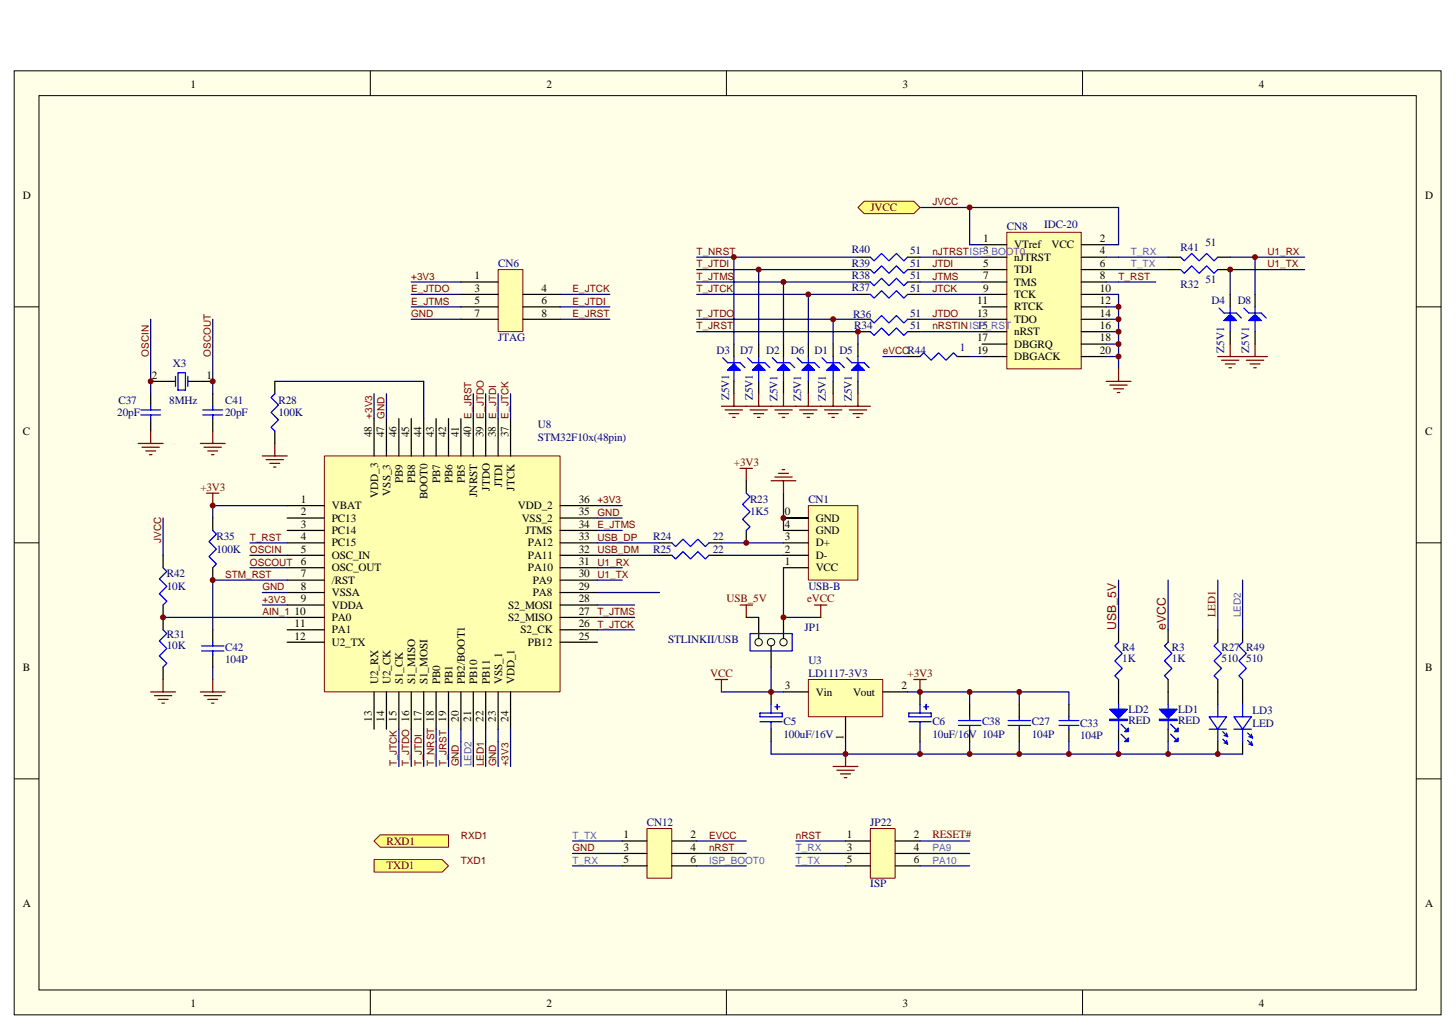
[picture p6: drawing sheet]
<svg xmlns="http://www.w3.org/2000/svg" width="420mm" height="297mm" viewBox="0 0 420 297" stroke-linecap="round" stroke-linejoin="round" font-family="sans-serif">
<path d="M4.1 20.4h411.8v272.3h-411.8z" fill="#ffffe8"/>
<g fill="none" stroke="#000" stroke-width=".29">
<path d="M4.1 20.4h411.8v272.3h-411.8zM11.2 27.6h397.5v257.9h-397.5zM106.9 20.4v7.2M209.6 20.4v7.2M312.4 20.4v7.2M4.1 88.5h7.1M408.7 88.5h7.2M4.1 156.5h7.1M408.7 156.5h7.2M4.1 224.6h7.1M408.7 224.6h7.2M106.9 285.5v7.2"/>
<path d="M209.6 285.5v7.2M312.4 285.5v7.2"/>
</g>
<path d="M222.5 138.6h7.2M223.6 137.6h5M224.7 136.5h2.8M225.7 135.4h.8M226.1 138.6v3.6" fill="none" stroke="#800000" stroke-width=".36"/>
<path d="M190.3 156.5h3.6M204.6 156.5h3.6M190.3 160.1h3.6M204.6 160.1h3.6" fill="none" stroke="#000" stroke-width=".36"/>
<path d="M193.9 156.5l1.1 1.1 2.1-2.1 2.2 2.1 2.1-2.1 2.1 2.1 1.1-1.1M193.9 160.1l1.1 1.1 2.1-2.1 2.2 2.1 2.1-2.1 2.1 2.1 1.1-1.1" fill="none" stroke="#00f" stroke-width=".36"/>
<path d="M47.1 149.4v10.7" fill="none" stroke="#000080" stroke-width=".36"/>
<path d="M233.3 145.8h14.3v21.5h-14.3z" fill="#ffffb0"/>
<path d="M233.3 145.8h14.3v21.5h-14.3z" fill="none" stroke="#800000" stroke-width=".29"/>
<g fill="none" stroke="#000" stroke-width=".36">
<path d="M226.1 156.5h7.2M226.1 153h7.2M226.1 149.4h7.2M47.1 160.1v3.6M47.1 174.5v7.1M226.1 163.7h7.2M226.1 160.1h7.2M47.1 192.4v3.6M222.5 199.5v3.6M265.5 199.5v3.6M222.5 210.3v3.6M265.5 210.3v3.6"/>
<path d="M279.8 203.1v3.6M279.8 210.3v3.6M294.1 203.1v3.6M294.1 210.3v3.6M308.5 203.1v3.6M308.5 210.3v3.6"/>
</g>
<g fill="none" stroke="#00f" stroke-width=".36">
<path d="M47.1 163.7l1 1.1-2.1 2.1 2.1 2.2-2.1 2.1 2.1 2.2-1 1.1M47.1 181.6l1 1.1-2.1 2.1 2.1 2.2-2.1 2.2 2.1 2.1-1 1.1M219.3 205.6h6.4v1.1h-6.4zM219.3 208.2h6.4M222.5 203.1v2.5M222.5 208.2v2.1M223.6 203.8h1.4M224.3 203.1v1.5M262.3 208.2h6.4M262.3 205.6h6.4v1.1h-6.4zM265.5 203.1v2.5M265.5 208.2v2.1"/>
<path d="M266.6 203.8h1.4M267.3 203.1v1.5M276.6 207.8h6.4M276.6 209.2h6.4M279.8 206.7v1.1M279.8 209.2v1.1M290.9 207.8h6.5M290.9 209.2h6.5M294.1 206.7v1.1M294.1 209.2v1.1M305.6 207.8h5.7M305.6 209.2h5.7"/>
<path d="M308.5 206.7v1.1M308.5 209.2v1.1"/>
</g>
<g fill="none" stroke="#800000" stroke-width=".36">
<path d="M235 174.5h3.6M236.8 174.5v3.6M43.5 199.5h7.1M47.1 196v3.5M263.7 196h3.6M265.5 196v3.5M44.6 200.6h5M45.6 201.7h2.9M46.7 202.8h.7M244 217.5v3.5M240.4 221h7.2M241.5 222.1h5"/>
<path d="M242.6 223.2h2.8M243.6 224.3h.8"/>
</g>
<path d="M222.5 199.5h3.6M261.9 199.5h32.2v3.6M279.8 199.5v3.6M279.8 213.9v3.6M294.1 213.9v3.6h-71.6" fill="none" stroke="#000080" stroke-width=".36"/>
<path d="M233.3 196h21.4v10.7h-21.4z" fill="#ffffb0"/>
<path d="M233.3 196h21.4v10.7h-21.4z" fill="none" stroke="#800000" stroke-width=".29"/>
<path d="M215.4 138.6v3.6M215.4 153v3.5M218.9 178.1v6M226.1 178.1v6M222.5 186.3v6.1M226.1 199.5h7.2M254.8 199.5h7.1M244 206.7v7.2" fill="none" stroke="#000" stroke-width=".36"/>
<path d="M226.1 178.1h10.7M222.5 192.4v7.1h-14.3M294.1 199.5h14.4v3.6M222.5 213.9v3.6M244 213.9v3.6M265.5 213.9v3.6M308.5 213.9v3.6h-14.4" fill="none" stroke="#000080" stroke-width=".36"/>
<path d="M215.4 142.2l1 1.1-2.1 2.2 2.1 2.1-2.1 2.2 2.1 2.1-1 1.1M216.4 182.7h12.2v5h-12.2z" fill="none" stroke="#00f" stroke-width=".36"/>
<path d="M213.6 135.1h3.5M215.4 135.1v3.5M213.6 174.5h3.5M215.4 174.5v3.6" fill="none" stroke="#800000" stroke-width=".36"/>
<g fill="none" stroke="#000" stroke-width=".29">
<circle cx="218.9" cy="185.2" r="1.07"/>
<circle cx="222.5" cy="185.2" r="1.07"/>
<circle cx="226.1" cy="185.2" r="1.06"/>
</g>
<path d="M93.6 131.5h68v68h-68z" fill="#ffffb0"/>
<path d="M93.6 131.5h68v68h-68z" fill="none" stroke="#800000" stroke-width=".29"/>
<g fill="none" stroke="#000" stroke-width=".36">
<path d="M43.5 113.6v3.6M43.5 110h7.1M54.2 110h7.2M61.4 113.6v3.6M43.5 120.7v3.6M61.4 120.7v3.6M107.9 120.7v10.8M111.5 120.7v10.8M115.1 120.7v10.8M118.7 120.7v10.8M122.3 120.7v10.8M125.8 120.7v10.8"/>
<path d="M129.4 120.7v10.8M133 120.7v10.8M136.6 120.7v10.8M140.2 120.7v10.8M143.8 120.7v10.8M147.3 120.7v10.8M82.9 145.8h10.7M82.9 149.4h10.7M82.9 153h10.7M82.9 156.5h10.7M161.6 145.8h10.8M161.6 149.4h10.8"/>
<path d="M161.6 153h10.8M161.6 156.5h10.8M82.9 160.1h10.7M82.9 163.7h10.7M82.9 167.3h10.7M82.9 170.9h10.7M82.9 174.5h10.7M82.9 178.1h10.7M161.6 160.1h10.8M161.6 163.7h10.8M161.6 167.3h10.8M161.6 170.9h10.8"/>
<path d="M161.6 174.5h10.8M161.6 178.1h10.8M82.9 181.6h10.7M82.9 185.2h10.7M107.9 199.5v10.8M111.5 199.5v10.8M115.1 199.5v10.8M118.7 199.5v10.8M122.3 199.5v10.8M125.8 199.5v10.8M129.4 199.5v10.8M133 199.5v10.8"/>
<path d="M136.6 199.5v10.8M140.2 199.5v10.8M143.8 199.5v10.8M147.3 199.5v10.8M161.6 181.6h10.8M161.6 185.2h10.8"/>
</g>
<g fill="none" stroke="#800000" stroke-width=".36">
<path d="M39.9 127.9h7.2M41 129h5M42 130h2.9M43.1 131.1h.7M43.5 124.3v3.6M57.8 127.9h7.2M58.9 129h5M60 130h2.8M61 131.1h.8M61.4 124.3v3.6M75.7 131.5h7.2M76.8 132.5h5"/>
<path d="M77.9 133.6h2.8M78.9 134.7h.7M79.3 127.9v3.6M59.6 142.2h3.6M61.4 142.2v3.6M57.8 199.5h7.2M61.4 196v3.5M58.9 200.6h5M60 201.7h2.8M61 202.8h.8"/>
</g>
<path d="M40.6 118.2h5.7M40.6 119.7h5.7M43.5 117.2v1M43.5 119.7v1M50.6 108.5v2.9M51.4 107.5h2.1v5h-2.1zM54.2 108.5v2.9M58.5 118.2h5.8M58.5 119.7h5.8M61.4 117.2v1M61.4 119.7v1" fill="none" stroke="#00f" stroke-width=".36"/>
<g fill="none" stroke="#000080" stroke-width=".36">
<path d="M43.5 92.1v21.5M61.4 92.1v21.5M118.7 84.9h14.3M118.7 88.5h14.3M161.6 84.9h14.4M161.6 88.5h14.4M161.6 92.1h14.4M107.9 113.6v7.1M111.5 113.6v7.1M136.6 113.6v7.1M140.2 113.6v7.1M143.8 113.6v7.1"/>
<path d="M147.3 113.6v7.1M172.4 156.5h17.9M172.4 153h7.1M172.4 145.8h7.1M172.4 149.4h7.1M72.1 160.1h10.8M72.1 163.7h10.8M75.7 174.5h7.2M75.7 170.9h7.2M82.9 167.3h-21.5v14.3M172.4 178.1h10.7M172.4 174.5h10.7"/>
<path d="M172.4 160.1h17.9M172.4 163.7h7.1M172.4 167.3h7.1M172.4 181.6h10.7M115.1 213.9v7.1M118.7 213.9v7.1M122.3 213.9v7.1M125.8 213.9v7.1M129.4 213.9v7.1M133 213.9v7.1M136.6 213.9v7.1M140.2 213.9v7.1"/>
<path d="M143.8 213.9v7.1M147.3 213.9v7.1"/>
</g>
<path d="M290.6 67h21.4v39.4h-21.4z" fill="#ffffb0"/>
<path d="M290.5 67h21.5v39.4h-21.5z" fill="none" stroke="#800000" stroke-width=".29"/>
<g fill="none" stroke="#000" stroke-width=".36">
<path d="M283.4 70.6h7.1M283.4 74.2h7.1M283.4 77.7h7.1M312 70.6h7.2M312 74.2h7.2M312 77.7h7.2M283.4 81.3h7.1M283.4 84.9h7.1M283.4 88.5h7.1M283.4 92.1h7.1M283.4 95.7h7.1M283.4 99.2h7.1"/>
<path d="M312 81.3h7.2M312 84.9h7.2M312 88.5h7.2M312 92.1h7.2M312 95.7h7.2M312 99.2h7.2M283.4 102.8h7.1M312 102.8h7.2"/>
</g>
<g fill="none" stroke="#000080" stroke-width=".36">
<path d="M265.5 59.8h57.3v10.8h-3.6M279.8 59.8v10.8h3.6M265.5 74.2h17.9M265.5 77.7h17.9M319.2 74.2h3.6M319.2 77.7h3.6M265.5 81.3h17.9M265.5 84.9h17.9M265.5 92.1h17.9M265.5 95.7h17.9M319.2 84.9h3.6v21.5M319.2 81.3h3.6"/>
<path d="M319.2 88.5h3.6M319.2 92.1h3.6M319.2 95.7h3.6M319.2 99.2h3.6M279.8 102.8h3.6M319.2 102.8h3.6"/>
</g>
<path d="M319.2 110h7.2M320.3 111.1h5M321.3 112.1h2.9M322.4 113.2h.7M322.8 106.4v3.6" fill="none" stroke="#800000" stroke-width=".36"/>
<path d="M249.4 58h14.3l1.8 1.8-1.8 1.8h-14.3l-1.8-1.8z" fill-rule="evenodd" fill="#ffff80" stroke="#800000" stroke-width=".29"/>
<g fill="none" stroke="#000080" stroke-width=".36">
<path d="M201 77.7h46.6M201 74.2h46.6M211.8 74.2v25M218.9 77.7v21.5M322.8 77.7h14.3M322.8 74.2h14.3M355 74.2h21.5M362.2 74.2v10.7M376.5 77.7h-21.5v7.2M118.7 92.1h14.3M118.7 81.3h14.3M201 95.7h46.6v3.5"/>
<path d="M201 92.1h46.6M201 84.9h46.6M201 81.3h46.6M226.1 81.3v17.9M233.3 84.9v14.3M240.4 92.1v7.1M322.8 81.3h10.7M122.3 110v10.7M254.8 102.8h7.1M82.9 145.8h-21.5v3.6M47.1 178.1h35.8M115.1 210.3v3.6"/>
<path d="M118.7 210.3v3.6M122.3 210.3v3.6M125.8 210.3v3.6M129.4 210.3v3.6M133 210.3v3.6M136.6 210.3v3.6M140.2 210.3v3.6M143.8 210.3v3.6M147.3 210.3v3.6"/>
</g>
<g fill="none" stroke="#00f" stroke-width=".36">
<path d="M251.2 77.7l1 1.1 2.2-2.1 2.1 2.1 2.2-2.1 2.1 2.1 1.1-1.1M251.2 74.2l1 1 2.2-2.1 2.1 2.1 2.2-2.1 2.1 2.1 1.1-1M340.7 77.7l1 1.1 2.2-2.1 2.1 2.1 2.2-2.1 2.1 2.1 1.1-1.1M340.7 74.2l1 1 2.2-2.1 2.1 2.1 2.2-2.1 2.1 2.1 1.1-1M251.2 95.7l1 1 2.2-2.1 2.1 2.1 2.2-2.1 2.1 2.1 1.1-1M251.2 92.1l1 1.1 2.2-2.2 2.1 2.2 2.2-2.2 2.1 2.2 1.1-1.1M251.2 84.9l1 1.1 2.2-2.2 2.1 2.2 2.2-2.2 2.1 2.2 1.1-1.1M251.2 81.3l1 1.1 2.2-2.2 2.1 2.2 2.2-2.2 2.1 2.2 1.1-1.1M351.8 88.8l1.4 1.5h3.6l1.4 1.4M353.6 92.1h2.8M353.9 92.4v-.7h2.2v.7M354.3 92.4v-1h1.4v1"/>
<path d="M354.6 91l-1.4 1.4h3.6l-1.4-1.4M354.6 91h.8M354.6 91v1.4M355 88.5v7.2M355.4 91v1.4M358.9 88.8l1.5 1.5h3.5l1.5 1.4M360.7 92.1h2.9M361.1 92.4v-.7h2.1v.7M361.5 92.4v-1h1.4v1M361.8 91h.7M361.8 91l-1.4 1.4h3.5l-1.4-1.4M361.8 91v1.4"/>
<path d="M362.2 88.5v7.2M362.5 91v1.4M79.3 113.6l-1.1 1 2.2 2.2-2.2 2.1 2.2 2.2-2.2 2.1 1.1 1.1M208.5 103.2l1.5 1.4h3.6l1.4 1.4M210.3 106.4h2.9M210.7 106.8v-.8h2.1v.8M211.1 106.8v-1.1h1.4v1.1M211.4 105.3h.7M211.4 105.3l-1.4 1.5h3.6l-1.5-1.5M211.4 105.3v1.5M211.8 102.8v7.2M212.1 105.3v1.5"/>
<path d="M215.7 103.2l1.4 1.4h3.6l1.5 1.4M217.5 106.4h2.9M217.9 106.8v-.8h2.1v.8M218.2 106.8v-1.1h1.5v1.1M218.6 105.3h.7M218.6 105.3l-1.5 1.5h3.6l-1.4-1.5M218.6 105.3v1.5M218.9 102.8v7.2M219.3 105.3v1.5M222.9 103.2l1.4 1.4h3.6l1.4 1.4M224.7 106.4h2.8M225 106.8v-.8h2.2v.8"/>
<path d="M225.4 106.8v-1.1h1.4v1.1M225.7 105.3h.8M225.7 105.3l-1.4 1.5h3.6l-1.4-1.5M225.7 105.3v1.5M226.1 102.8v7.2M226.5 105.3v1.5M230 103.2l1.5 1.4h3.5l1.5 1.4M231.8 106.4h2.9M232.2 106.8v-.8h2.1v.8M232.5 106.8v-1.1h1.5v1.1M232.9 105.3h.7M232.9 105.3l-1.4 1.5h3.5l-1.4-1.5"/>
<path d="M232.9 105.3v1.5M233.3 102.8v7.2M233.6 105.3v1.5M237.2 103.2l1.4 1.4h3.6l1.4 1.4M239 106.4h2.9M239.3 106.8v-.8h2.2v.8M239.7 106.8v-1.1h1.4v1.1M240.1 105.3h.7M240.1 105.3l-1.5 1.5h3.6l-1.4-1.5M240.1 105.3v1.5M240.4 102.8v7.2M240.8 105.3v1.5"/>
<path d="M244.4 103.2l1.4 1.4h3.6l1.4 1.4M246.2 106.4h2.8M246.5 106.8v-.8h2.2v.8M246.9 106.8v-1.1h1.4v1.1M247.2 105.3l-1.4 1.5h3.6l-1.5-1.5M247.2 105.3h.7M247.2 105.3v1.5M247.6 102.8v7.2M247.9 105.3v1.5M265.5 102.8l1.1-1.1 2.1 2.2 2.2-2.2 2.1 2.2 2.2-2.2 1 1.1M61.4 153l1.1 1.1-2.2 2.1 2.2 2.1-2.2 2.2 2.2 2.1-1.1 1.1M58.2 186.3h6.4"/>
<path d="M58.2 187.7h6.4M61.4 185.2v1.1M61.4 187.7v1.1M337.1 185.2l-1.1 1.1 2.2 2.1-2.2 2.2 2.2 2.1-2.2 2.2 1.1 1.1M351.4 185.2l-1.1 1.1 2.2 2.1-2.2 2.2 2.2 2.1-2.2 2.2 1.1 1.1M334.6 207.4h5v.4h-5zM335 204.9h4.2M335.3 204.6v.7h3.6v-.7M335.7 204.6v1h2.8v-1M336 204.6v1.4h2.2v-1.4M336.4 204.6v1.8h1.4v-1.8M336.7 204.6v2.1"/>
<path d="M336.7 207.4v.4M336.7 206.7l-2.1-2.1h5l-2.2 2.1M336.7 206.7h.7M337.1 203.1v7.2M337.4 204.6v2.1M337.4 207.4v.4M337.8 208.9l1.4 1.4M337.8 211.7l1.4 1.5"/>
</g>
<g fill="none" stroke="#000" stroke-width=".36">
<path d="M247.6 77.7h3.6M247.6 74.2h3.6M261.9 77.7h3.6M261.9 74.2h3.6M337.1 77.7h3.6M337.1 74.2h3.6M351.4 77.7h3.6M351.4 74.2h3.6M211.8 99.2v3.6M218.9 99.2v3.6M226.1 99.2v3.6M233.3 99.2v3.6"/>
<path d="M240.4 99.2v3.6M247.6 99.2v3.6M247.6 95.7h3.6M247.6 92.1h3.6M247.6 84.9h3.6M247.6 81.3h3.6M261.9 95.7h3.6M261.9 92.1h3.6M261.9 84.9h3.6M261.9 81.3h3.6M355 84.9v3.6M355 95.7v3.5"/>
<path d="M362.2 84.9v3.6M362.2 95.7v3.5M79.3 110v3.6M211.8 110v3.6M218.9 110v3.6M226.1 110v3.6M233.3 110v3.6M240.4 110v3.6M247.6 110v3.6M261.9 102.8h3.6M276.2 102.8h3.6M79.3 124.3v3.6"/>
<path d="M61.4 149.4v3.6M61.4 163.7v3.6M61.4 181.6v3.6M61.4 188.8v3.6M337.1 181.6v3.6M337.1 196v7.1M351.4 181.6v3.6M351.4 196v3.5M337.1 210.3v3.6"/>
</g>
<g fill="none" stroke="#800000" stroke-width=".36">
<path d="M355 99.2v3.6M362.2 99.2v3.6M208.2 117.2h43M209.3 118.2h5M210.3 119.3h2.9M211.8 113.6v3.6M216.4 118.2h5M217.5 119.3h2.9M218.9 113.6v3.6M223.6 118.2h5M224.7 119.3h2.8M226.1 113.6v3.6"/>
<path d="M230.7 118.2h5.1M231.8 119.3h2.9M233.3 113.6v3.6M237.9 118.2h5M239 119.3h2.9M240.4 113.6v3.6M245.1 118.2h5M246.2 119.3h2.8M247.6 113.6v3.6M351.4 102.8h14.3M352.5 103.9h5M353.6 105h2.8"/>
<path d="M354.6 106h.8M359.7 103.9h5M360.7 105h2.9M361.8 106h.7M211.4 120.4h.7M218.6 120.4h.7M225.7 120.4h.8M232.9 120.4h.7M240.1 120.4h.7M247.2 120.4h.7"/>
</g>
<g fill="#00f" stroke="#00f" stroke-width=".36">
<path d="M340 209.9v1.1h-1.1z"/>
<path d="M338.9 213.9l1.1-1.1v1.1z"/>
</g>
<path d="M143.8 77.8h7.1v17.8h-7.1z" fill="#ffffb0"/>
<path d="M143.8 77.7h7.1v17.9h-7.1z" fill="none" stroke="#800000" stroke-width=".29"/>
<path d="M133 81.3h10.8M133 84.9h10.8M133 88.5h10.8M133 92.1h10.8M150.9 84.9h10.7M150.9 88.5h10.7M150.9 92.1h10.7M322.8 181.6v3.6M322.8 196v7.1M322.8 210.3v3.6" fill="none" stroke="#000" stroke-width=".36"/>
<g fill="none" stroke="#000080" stroke-width=".36">
<path d="M79.3 110h43M72.1 156.5h10.8M208.2 156.5h17.9M226.1 142.2v10.8M172.4 170.9h17.9M208.2 160.1h17.9M215.4 178.1h3.5M226.1 163.7v14.4M322.8 167.3v14.3M337.1 167.3v14.3M351.4 167.3v14.3M61.4 192.4v3.6"/>
<path d="M308.5 217.5h42.9M322.8 213.9v3.6M337.1 213.9v3.6M165.2 246.1h14.3M165.2 242.5h14.3M165.2 249.7h14.3M201 246.1h14.4M201 242.5h14.4M201 249.7h14.4"/>
</g>
<path d="M206.4 196h3.6M208.2 196v3.5" fill="none" stroke="#800000" stroke-width=".36"/>
<g fill="#800000" stroke="#800000" stroke-width=".29">
<circle cx="322.8" cy="88.5" r=".71"/>
<circle cx="322.8" cy="92.1" r=".71"/>
<circle cx="322.8" cy="95.6" r=".71"/>
<circle cx="322.8" cy="99.2" r=".71"/>
<circle cx="322.8" cy="102.8" r=".71"/>
<circle cx="279.8" cy="59.8" r=".71"/>
<circle cx="218.9" cy="77.7" r=".71"/>
<circle cx="226.1" cy="81.3" r=".71"/>
<circle cx="233.2" cy="84.9" r=".7"/>
<circle cx="240.4" cy="92.1" r=".71"/>
<circle cx="362.1" cy="74.1" r=".7"/>
<circle cx="294.1" cy="199.5" r=".7"/>
<circle cx="294.1" cy="217.4" r=".7"/>
<circle cx="279.8" cy="199.5" r=".71"/>
<circle cx="279.8" cy="217.4" r=".71"/>
<circle cx="244" cy="217.4" r=".71"/>
<circle cx="265.5" cy="217.4" r=".71"/>
<circle cx="61.4" cy="145.8" r=".71"/>
</g>
<g fill="none" stroke="#00f" stroke-width=".36">
<path d="M322.8 185.2l-1.1 1.1 2.1 2.1-2.1 2.2 2.1 2.1-2.1 2.2 1.1 1.1M320.3 207.4h5v.4h-5zM320.6 204.9h4.3M321 204.6v.7h3.6v-.7M321.3 204.6v1h2.9v-1M321.7 204.6v1.4h2.1v-1.4M322.1 204.6v1.8h1.4v-1.8M322.4 204.6v2.1M322.4 207.4v.4M322.4 206.7l-2.1-2.1h5l-2.2 2.1M322.4 206.7h.7M322.8 203.1v7.2"/>
<path d="M323.1 204.6v2.1M323.1 207.4v.4M323.5 208.9l1.4 1.4M323.5 211.7l1.4 1.5"/>
</g>
<g fill="#00f" stroke="#00f" stroke-width=".36">
<path d="M325.6 209.9v1.1h-1z"/>
<path d="M324.6 213.9l1-1.1v1.1z"/>
</g>
<path d="M186.7 239h7.2v14.3h-7.2z" fill="#ffffb0"/>
<path d="M186.7 239h7.2v14.3h-7.2z" fill="none" stroke="#800000" stroke-width=".29"/>
<path d="M179.5 242.5h7.2M179.5 246.1h7.2M179.5 249.7h7.2M193.9 242.5h7.1M193.9 246.1h7.1M193.9 249.7h7.1" fill="none" stroke="#000" stroke-width=".36"/>
<g fill="#ffff80" stroke="#800000" stroke-width=".29">
<path d="M107.9 242.5l1.8-1.8h19.7v3.6h-19.7z" fill-rule="evenodd"/>
<path d="M107.9 247.9h19.7l1.8 1.8-1.8 1.8h-19.7z" fill-rule="evenodd"/>
</g>
<path d="M251.2 239h7.1v14.3h-7.1z" fill="#ffffb0"/>
<path d="M251.2 239h7.1v14.3h-7.1z" fill="none" stroke="#800000" stroke-width=".29"/>
<path d="M351.4 199.5v3.6M358.6 181.6v3.6M358.6 196v7.1M351.4 213.9v3.6M358.6 213.9v3.6M244 242.5h7.2M244 246.1h7.2M244 249.7h7.2M258.3 242.5h7.2M258.3 246.1h7.2M258.3 249.7h7.2" fill="none" stroke="#000" stroke-width=".36"/>
<path d="M358.6 167.3v14.3M351.4 217.5h7.2M229.7 249.7h14.3M229.7 246.1h14.3M229.7 242.5h14.3M265.5 249.7h14.3M265.5 246.1h14.3M265.5 242.5h14.3" fill="none" stroke="#000080" stroke-width=".36"/>
<g fill="#800000" stroke="#800000" stroke-width=".29">
<circle cx="211.8" cy="74.1" r=".7"/>
<circle cx="308.4" cy="217.4" r=".71"/>
<circle cx="337.1" cy="217.4" r=".7"/>
<circle cx="322.8" cy="217.4" r=".71"/>
<circle cx="226.1" cy="149.4" r=".71"/>
<circle cx="47" cy="178" r=".71"/>
<circle cx="222.5" cy="199.5" r=".71"/>
<circle cx="265.5" cy="199.5" r=".71"/>
<circle cx="215.3" cy="156.5" r=".71"/>
<circle cx="226.1" cy="178" r=".71"/>
<circle cx="61.4" cy="110" r=".71"/>
<circle cx="43.5" cy="110" r=".71"/>
<circle cx="247.6" cy="95.6" r=".71"/>
<circle cx="355" cy="77.7" r=".71"/>
<circle cx="61.4" cy="167.3" r=".71"/>
<circle cx="351.4" cy="217.4" r=".71"/>
</g>
<g fill="none" stroke="#00f" stroke-width=".36">
<path d="M358.6 185.2l-1.1 1.1 2.2 2.1-2.2 2.2 2.2 2.1-2.2 2.2 1.1 1.1M348.9 206.7h5l-2.5 3.6zM348.9 210.3h5M351.4 203.1v3.6M351.4 210.3v3.6M352.9 211l1.4 1.4M352.9 213.2l1.4 1.4M353.9 211.4l.4 1-1.1-.3M353.9 213.5l.4 1.1-1.1-.4M356.1 206.7h5l-2.5 3.6zM356.1 210.3h5M358.6 203.1v3.6"/>
<path d="M358.6 210.3v3.6M360 211.4l1.5 1.4M360 213.5l1.5 1.4M361.1 211.7l.4 1.1-1.1-.4M361.1 213.9l.4 1-1.1-.3"/>
</g>
<g font-size="3.5" fill="#800000">
<text x="322.1" y="181.6" transform="rotate(-90 322.1 181.6)">USB_5V</text>
<text x="336.4" y="181.6" transform="rotate(-90 336.4 181.6)">eVCC</text>
</g>
<g font-size="3.2">
<text x="54.9" y="25.4">1</text>
<text x="157.7" y="25.4">2</text>
<text x="260.5" y="25.4">3</text>
<text x="363.2" y="25.4">4</text>
<text x="6.6" y="57.3">D</text>
<text x="411.2" y="57.3">D</text>
<text x="283.7" y="69.8">1</text>
<text x="292.7" y="71.6">VTref</text>
<text x="303.4" y="71.6">VCC</text>
<text x="317.4" y="69.8">2</text>
<text x="283.7" y="73.4">3</text>
<text x="283.7" y="77">5</text>
<text x="292.7" y="75.2">nJTRST</text>
<text x="317.4" y="73.4">4</text>
<text x="317.4" y="77">6</text>
<text x="136.9" y="80.6">1</text>
<text x="283.7" y="80.6">7</text>
<text x="292.7" y="78.8">TDI</text>
<text x="292.7" y="82.3">TMS</text>
<text x="317.4" y="80.6">8</text>
<text x="136.9" y="84.1">3</text>
<text x="136.9" y="87.7">5</text>
<text x="156.3" y="84.1">4</text>
<text x="156.3" y="87.7">6</text>
<text x="281.9" y="87.7">11</text>
<text x="283.7" y="84.1">9</text>
<text x="292.7" y="85.9">TCK</text>
<text x="292.7" y="89.5">RTCK</text>
<text x="317.4" y="84.1">10</text>
<text x="317.4" y="87.7">12</text>
<text x="136.9" y="91.3">7</text>
<text x="156.3" y="91.3">8</text>
<text x="281.9" y="91.3">13</text>
<text x="281.9" y="94.9">15</text>
<text x="292.7" y="93.1">TDO</text>
<text x="317.4" y="91.3">14</text>
<text x="317.4" y="94.9">16</text>
<text x="281.9" y="98.5">17</text>
<text x="292.7" y="96.7">nRST</text>
<text x="292.7" y="100.3">DBGRQ</text>
<text x="317.4" y="98.5">18</text>
<text x="281.9" y="102">19</text>
<text x="292.7" y="103.8">DBGACK</text>
<text x="317.4" y="102">20</text>
<text x="43.8" y="109.2">2</text>
<text x="59.6" y="109.2">1</text>
<text x="6.6" y="125.3">C</text>
<text x="411.2" y="125.3">C</text>
<text x="107.3" y="126.1" transform="rotate(-90 107.3 126.1)">48</text>
<text x="110.9" y="126.1" transform="rotate(-90 110.9 126.1)">47</text>
<text x="114.5" y="126.1" transform="rotate(-90 114.5 126.1)">46</text>
<text x="118" y="126.1" transform="rotate(-90 118 126.1)">45</text>
<text x="121.6" y="126.1" transform="rotate(-90 121.6 126.1)">44</text>
<text x="125.2" y="126.1" transform="rotate(-90 125.2 126.1)">43</text>
<text x="128.8" y="126.1" transform="rotate(-90 128.8 126.1)">42</text>
<text x="132.4" y="126.1" transform="rotate(-90 132.4 126.1)">41</text>
<text x="135.9" y="126.1" transform="rotate(-90 135.9 126.1)">40</text>
<text x="139.5" y="126.1" transform="rotate(-90 139.5 126.1)">39</text>
<text x="143.1" y="126.1" transform="rotate(-90 143.1 126.1)">38</text>
<text x="146.7" y="126.1" transform="rotate(-90 146.7 126.1)">37</text>
<text x="109.1" y="143.7" transform="rotate(-90 109.1 143.7)">VDD_3</text>
<text x="112.7" y="142.9" transform="rotate(-90 112.7 142.9)">VSS_3</text>
<text x="116.3" y="139.4" transform="rotate(-90 116.3 139.4)">PB9</text>
<text x="119.8" y="139.4" transform="rotate(-90 119.8 139.4)">PB8</text>
<text x="127" y="139.4" transform="rotate(-90 127 139.4)">PB7</text>
<text x="130.6" y="139.4" transform="rotate(-90 130.6 139.4)">PB6</text>
<text x="134.1" y="139.4" transform="rotate(-90 134.1 139.4)">PB5</text>
<text x="137.7" y="143.3" transform="rotate(-90 137.7 143.3)">JNRST</text>
<text x="141.3" y="141.5" transform="rotate(-90 141.3 141.5)">JTDO</text>
<text x="144.9" y="140.4" transform="rotate(-90 144.9 140.4)">JTDI</text>
<text x="148.5" y="141.5" transform="rotate(-90 148.5 141.5)">JTCK</text>
<text x="86.8" y="145">1</text>
<text x="86.8" y="148.6">2</text>
<text x="95.8" y="146.8">VBAT</text>
<text x="123.4" y="144" transform="rotate(-90 123.4 144)">BOOT0</text>
<text x="149.5" y="146.8">VDD_2</text>
<text x="167" y="148.6">35</text>
<text x="167" y="145">36</text>
<text x="226.5" y="148.6">0</text>
<text x="86.8" y="152.2">3</text>
<text x="86.8" y="155.8">4</text>
<text x="95.8" y="150.4">PC13</text>
<text x="95.8" y="154">PC14</text>
<text x="150.5" y="150.4">VSS_2</text>
<text x="151.6" y="154">JTMS</text>
<text x="167" y="155.8">33</text>
<text x="167" y="152.2">34</text>
<text x="226.5" y="155.8">3</text>
<text x="226.5" y="152.2">4</text>
<text x="235.4" y="154">GND</text>
<text x="235.4" y="150.4">GND</text>
<text x="86.8" y="159.4">5</text>
<text x="95.8" y="157.6">PC15</text>
<text x="95.8" y="161.2">OSC_IN</text>
<text x="152.3" y="161.2">PA11</text>
<text x="152.3" y="157.6">PA12</text>
<text x="167" y="159.4">32</text>
<text x="226.5" y="159.4">2</text>
<text x="235.4" y="161.2">D-</text>
<text x="235.4" y="157.6">D+</text>
<text x="86.8" y="163">6</text>
<text x="86.8" y="166.5">7</text>
<text x="95.8" y="164.7">OSC_OUT</text>
<text x="152.3" y="164.7">PA10</text>
<text x="167" y="166.5">30</text>
<text x="167" y="163">31</text>
<text x="226.5" y="163">1</text>
<text x="235.4" y="164.7">VCC</text>
<text x="86.8" y="170.1">8</text>
<text x="86.8" y="173.7">9</text>
<text x="95.8" y="168.3">/RST</text>
<text x="95.8" y="171.9">VSSA</text>
<text x="153.8" y="171.9">PA8</text>
<text x="153.8" y="168.3">PA9</text>
<text x="167" y="170.1">29</text>
<text x="167" y="173.7">28</text>
<text x="85" y="177.3">10</text>
<text x="95.8" y="175.5">VDDA</text>
<text x="95.8" y="179.1">PA0</text>
<text x="146.6" y="179.1">S2_MISO</text>
<text x="146.6" y="175.5">S2_MOSI</text>
<text x="167" y="177.3">27</text>
<text x="85" y="180.9">11</text>
<text x="85" y="184.4">12</text>
<text x="95.8" y="182.6">PA1</text>
<text x="150.2" y="182.6">S2_CK</text>
<text x="167" y="184.4">25</text>
<text x="167" y="180.9">26</text>
<text x="95.8" y="186.2">U2_TX</text>
<text x="152.3" y="186.2">PB12</text>
<text x="6.6" y="193.4">B</text>
<text x="109.1" y="197.4" transform="rotate(-90 109.1 197.4)">U2_RX</text>
<text x="112.7" y="197.4" transform="rotate(-90 112.7 197.4)">U2_CK</text>
<text x="116.3" y="197.4" transform="rotate(-90 116.3 197.4)">S1_CK</text>
<text x="119.8" y="197.4" transform="rotate(-90 119.8 197.4)">S1_MISO</text>
<text x="123.4" y="197.4" transform="rotate(-90 123.4 197.4)">S1_MOSI</text>
<text x="127" y="197.4" transform="rotate(-90 127 197.4)">PB0</text>
<text x="130.6" y="197.4" transform="rotate(-90 130.6 197.4)">PB1</text>
<text x="134.1" y="197.4" transform="rotate(-90 134.1 197.4)">PB2/BOOT1</text>
<text x="137.7" y="197.4" transform="rotate(-90 137.7 197.4)">PB10</text>
<text x="141.3" y="197.4" transform="rotate(-90 141.3 197.4)">PB11</text>
<text x="144.9" y="197.4" transform="rotate(-90 144.9 197.4)">VSS_1</text>
<text x="148.5" y="197.4" transform="rotate(-90 148.5 197.4)">VDD_1</text>
<text x="411.2" y="193.4">B</text>
<text x="226.5" y="198.8">3</text>
<text x="235.4" y="200.6">Vin</text>
<text x="246.2" y="200.6">Vout</text>
<text x="260.1" y="198.8">2</text>
<text x="107.3" y="208.2" transform="rotate(-90 107.3 208.2)">13</text>
<text x="110.9" y="208.2" transform="rotate(-90 110.9 208.2)">14</text>
<text x="114.5" y="208.2" transform="rotate(-90 114.5 208.2)">15</text>
<text x="121.6" y="208.2" transform="rotate(-90 121.6 208.2)">17</text>
<text x="128.8" y="208.2" transform="rotate(-90 128.8 208.2)">19</text>
<text x="132.4" y="208.2" transform="rotate(-90 132.4 208.2)">20</text>
<text x="135.9" y="208.2" transform="rotate(-90 135.9 208.2)">21</text>
<text x="139.5" y="208.2" transform="rotate(-90 139.5 208.2)">22</text>
<text x="143.1" y="208.2" transform="rotate(-90 143.1 208.2)">23</text>
<text x="146.7" y="208.2" transform="rotate(-90 146.7 208.2)">24</text>
<text x="243.4" y="213.5" transform="rotate(-90 243.4 213.5)">1</text>
<text x="179.9" y="241.8">1</text>
<text x="179.9" y="245.3">3</text>
<text x="199.3" y="241.8">2</text>
<text x="199.3" y="245.3">4</text>
<text x="244.4" y="241.8">1</text>
<text x="244.4" y="245.3">3</text>
<text x="263.7" y="241.8">2</text>
<text x="263.7" y="245.3">4</text>
<text x="179.9" y="248.9">5</text>
<text x="199.3" y="248.9">6</text>
<text x="244.4" y="248.9">5</text>
<text x="263.7" y="248.9">6</text>
<text x="6.6" y="261.5">A</text>
<text x="411.2" y="261.5">A</text>
<text x="54.9" y="290.5">1</text>
<text x="157.7" y="290.5">2</text>
<text x="260.5" y="290.5">3</text>
<text x="363.2" y="290.5">4</text>
</g>
<g font-size="3.2" fill="#800000">
<text x="251.2" y="60.9">JVCC</text>
<text x="211.8" y="134.3">+3V3</text>
<text x="57.8" y="141.5">+3V3</text>
<text x="209.6" y="173.7">USB_5V</text>
<text x="232.9" y="173.7">eVCC</text>
<text x="350.8" y="178.1" transform="rotate(-90 350.8 178.1)">LED1</text>
<text x="205" y="195.2">VCC</text>
<text x="261.9" y="195.2">+3V3</text>
<text x="111.5" y="243.6">RXD1</text>
<text x="269.1" y="241.8">RESET#</text>
<text x="111.5" y="250.7">TXD1</text>
</g>
<g font-size="3.2" fill="#000080">
<text x="301.3" y="65.9">IDC-20</text>
<text x="290.5" y="66.2">CN8</text>
<text x="347.8" y="70.9">51</text>
<text x="143.8" y="77">CN6</text>
<text x="245.8" y="77">R39</text>
<text x="245.8" y="73">R40</text>
<text x="262.6" y="77">51</text>
<text x="262.6" y="73.4">51</text>
<text x="340.7" y="72.3">R41</text>
<text x="245.8" y="83.8">R37</text>
<text x="245.8" y="80.6">R38</text>
<text x="262.6" y="80.6">51</text>
<text x="340.7" y="83.1">R32</text>
<text x="347.8" y="81.6">51</text>
<text x="262.6" y="84.1">51</text>
<text x="349.6" y="87.7">D4</text>
<text x="357.2" y="87.7">D8</text>
<text x="246.2" y="91.7">R36</text>
<text x="246.5" y="94.9">R34</text>
<text x="262.6" y="94.9">51</text>
<text x="262.6" y="91.3">51</text>
<text x="143.8" y="98.5">JTAG</text>
<text x="276.9" y="101.3">1</text>
<text x="353.3" y="101.7" transform="rotate(-90 353.3 101.7)">Z5V1</text>
<text x="360.5" y="101.7" transform="rotate(-90 360.5 101.7)">Z5V1</text>
<text x="49.9" y="106">X3</text>
<text x="206.8" y="102">D3</text>
<text x="213.6" y="102">D7</text>
<text x="221.1" y="102">D2</text>
<text x="228.2" y="102">D6</text>
<text x="235" y="102">D1</text>
<text x="242.2" y="102">D5</text>
<text x="33.8" y="120">20pF</text>
<text x="34.2" y="116.4">C37</text>
<text x="48.9" y="116.4">8MHz</text>
<text x="65" y="116.4">C41</text>
<text x="65" y="120">20pF</text>
<text x="80.4" y="116.4">R28</text>
<text x="80.4" y="120">100K</text>
<text x="210.4" y="115.4" transform="rotate(-90 210.4 115.4)">Z5V1</text>
<text x="217.2" y="115.4" transform="rotate(-90 217.2 115.4)">Z5V1</text>
<text x="224.4" y="115.7" transform="rotate(-90 224.4 115.7)">Z5V1</text>
<text x="231.2" y="115.7" transform="rotate(-90 231.2 115.7)">Z5V1</text>
<text x="238.3" y="115.7" transform="rotate(-90 238.3 115.7)">Z5V1</text>
<text x="245.9" y="115.7" transform="rotate(-90 245.9 115.7)">Z5V1</text>
<text x="155.2" y="123.5">U8</text>
<text x="155.2" y="127.1">STM32F10x(48pin)</text>
<text x="216.4" y="145">R23</text>
<text x="216.4" y="148.6">1K5</text>
<text x="233.3" y="145">CN1</text>
<text x="62.5" y="155.8">R35</text>
<text x="188.5" y="155.8">R24</text>
<text x="205.7" y="155.8">22</text>
<text x="62.5" y="159.4">100K</text>
<text x="188.5" y="159.4">R25</text>
<text x="205.7" y="159.4">22</text>
<text x="48.1" y="166.5">R42</text>
<text x="48.1" y="170.1">10K</text>
<text x="233.3" y="170.1">USB-B</text>
<text x="48.1" y="184.1">R31</text>
<text x="192.8" y="185.5">STLINKII/USB</text>
<text x="232.2" y="181.9">JP1</text>
<text x="48.1" y="187.3">10K</text>
<text x="65" y="187.7">C42</text>
<text x="65" y="191.3">104P</text>
<text x="233.3" y="191.6">U3</text>
<text x="323.8" y="187.7">R4</text>
<text x="323.8" y="190.9">1K</text>
<text x="338.2" y="187.7">R3</text>
<text x="338.2" y="190.9">1K</text>
<text x="352.5" y="187.7">R27 R49</text>
<text x="352.5" y="190.9">510</text>
<text x="359.7" y="190.9">510</text>
<text x="233.3" y="195.2">LD1117-3V3</text>
<text x="226.1" y="209.2">C5</text>
<text x="269.1" y="209.2">C6</text>
<text x="283.4" y="209.2">C38</text>
<text x="297.7" y="209.2">C27</text>
<text x="311.7" y="209.5">C33</text>
<text x="325.6" y="205.6">LD2</text>
<text x="325.6" y="208.8">RED</text>
<text x="340" y="205.6">LD1</text>
<text x="340" y="208.8">RED</text>
<text x="361.5" y="206">LD3</text>
<text x="361.5" y="209.5">LED</text>
<text x="226.1" y="212.7">100uF/16V</text>
<text x="269.1" y="212.7">10uF/16V 104P</text>
<text x="297.7" y="212.7">104P</text>
<text x="311.7" y="213.1">104P</text>
<text x="186.7" y="238.2">CN12</text>
<text x="251.2" y="238.2">JP22</text>
<text x="251.2" y="255.7">ISP</text>
</g>
<g font-size="2.9" fill="#800000">
<text x="269.1" y="59.2">JVCC</text>
<text x="201" y="77.1">T_JTDI</text>
<text x="201" y="73.5">T_NRST</text>
<text x="269.1" y="73.5">nJTRSTISP_BOOT0</text>
<text x="269.1" y="77.1">JTDI</text>
<text x="365.7" y="77.1">U1_TX</text>
<text x="365.7" y="73.5">U1_RX</text>
<text x="118.7" y="80.7">+3V3</text>
<text x="201" y="80.7">T_JTMS</text>
<text x="269.1" y="80.7">JTMS</text>
<text x="322.8" y="80.7">T_RST</text>
<text x="118.7" y="84.3">E_JTDO</text>
<text x="118.7" y="87.8">E_JTMS</text>
<text x="165.2" y="87.8">E_JTDI</text>
<text x="165.2" y="84.3">E_JTCK</text>
<text x="201" y="84.3">T_JTCK</text>
<text x="269.1" y="84.3">JTCK</text>
<text x="118.7" y="91.4">GND</text>
<text x="165.2" y="91.4">E_JRST</text>
<text x="201" y="91.4">T_JTDO</text>
<text x="201" y="95">T_JRST</text>
<text x="269.1" y="95">nRSTIN ISP_RST</text>
<text x="269.1" y="91.4">JTDO</text>
<text x="42.9" y="102.8" transform="rotate(-90 42.9 102.8)">OSCIN</text>
<text x="60.8" y="102.8" transform="rotate(-90 60.8 102.8)">OSCOUT</text>
<text x="254.8" y="102.2">eVCCR44</text>
<text x="107.4" y="120.7" transform="rotate(-90 107.4 120.7)">+3V3</text>
<text x="111" y="120.7" transform="rotate(-90 111 120.7)">GND</text>
<text x="136" y="120.7" transform="rotate(-90 136 120.7)">E_JRST</text>
<text x="139.6" y="120.7" transform="rotate(-90 139.6 120.7)">E_JTDO</text>
<text x="143.2" y="120.7" transform="rotate(-90 143.2 120.7)">E_JTDI</text>
<text x="146.8" y="120.7" transform="rotate(-90 146.8 120.7)">E_JTCK</text>
<text x="172.4" y="145.2">+3V3</text>
<text x="172.4" y="148.7">GND</text>
<text x="72.1" y="155.9">T_RST</text>
<text x="172.4" y="155.9">USB_DP</text>
<text x="172.4" y="152.3">E_JTMS</text>
<text x="46.5" y="156.5" transform="rotate(-90 46.5 156.5)">JVCC</text>
<text x="72.1" y="159.5">OSCIN</text>
<text x="172.4" y="159.5">USB_DM</text>
<text x="65" y="166.7">STM_RST</text>
<text x="72.1" y="163.1">OSCOUT</text>
<text x="172.4" y="166.7">U1_TX</text>
<text x="172.4" y="163.1">U1_RX</text>
<text x="75.7" y="173.8">+3V3</text>
<text x="75.7" y="170.2">GND</text>
<text x="75.7" y="177.4">AIN_1</text>
<text x="172.4" y="177.4">T_JTMS</text>
<text x="172.4" y="181">T_JTCK</text>
<text x="114.5" y="221" transform="rotate(-90 114.5 221)">T_JTCK</text>
<text x="118.1" y="221" transform="rotate(-90 118.1 221)">T_JTDO 16</text>
<text x="121.7" y="221" transform="rotate(-90 121.7 221)">T_JTDI</text>
<text x="125.3" y="221" transform="rotate(-90 125.3 221)">T_NRST 18</text>
<text x="128.9" y="221" transform="rotate(-90 128.9 221)">T_JRST</text>
<text x="132.4" y="221" transform="rotate(-90 132.4 221)">GND</text>
<text x="139.6" y="221" transform="rotate(-90 139.6 221)">LED1</text>
<text x="143.2" y="221" transform="rotate(-90 143.2 221)">GND</text>
<text x="146.8" y="221" transform="rotate(-90 146.8 221)">+3V3</text>
<text x="133" y="241.9">RXD1</text>
<text x="165.2" y="245.5">GND</text>
<text x="204.6" y="241.9">EVCC</text>
<text x="204.6" y="245.5">nRST</text>
<text x="229.7" y="241.9">nRST</text>
<text x="133" y="249.1">TXD1</text>
</g>
<g font-size="2.9" fill="#8a20db">
<text x="326.4" y="73.5">T_RX</text>
<text x="326.4" y="77.1">T_TX</text>
<text x="358" y="178.1" transform="rotate(-90 358 178.1)">LED2</text>
<text x="136" y="221" transform="rotate(-90 136 221)">LED2</text>
<text x="165.2" y="241.9">T_TX</text>
<text x="229.7" y="245.5">T_RX</text>
<text x="269.1" y="245.5">PA9</text>
<text x="165.2" y="249.1">T_RX</text>
<text x="204.6" y="249.1">ISP_BOOT0</text>
<text x="229.7" y="249.1">T_TX</text>
<text x="269.1" y="249.1">PA10</text>
</g>
</svg>
